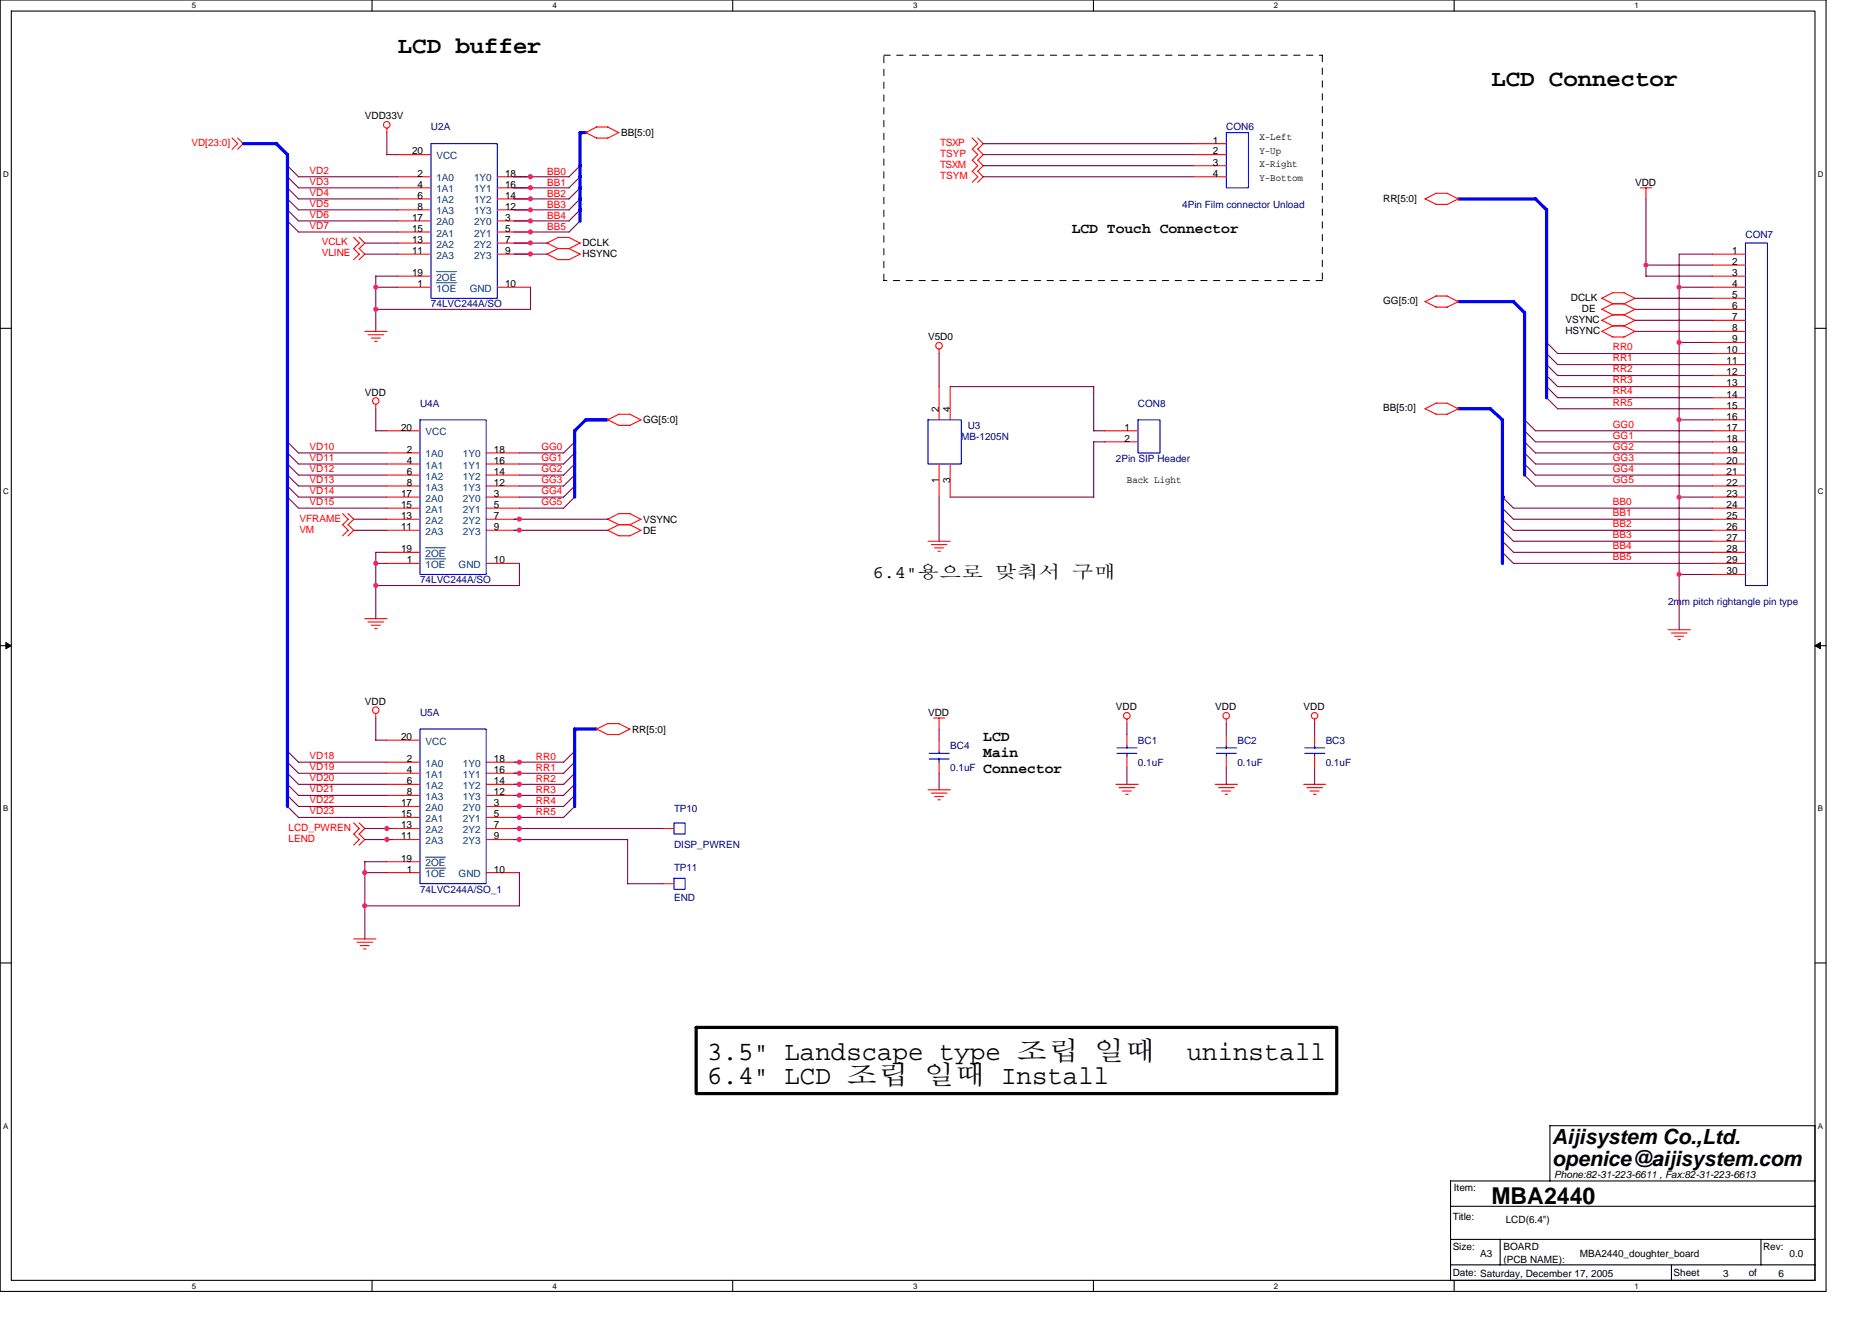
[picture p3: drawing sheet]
<svg xmlns="http://www.w3.org/2000/svg" width="297mm" height="210mm" viewBox="0 0 297 210" stroke-linecap="round" stroke-linejoin="round" font-family="sans-serif">
<path d="M0 0h289.7v204.9h-289.7zM1.8 1.8h286.2v201.3h-286.2z" fill="none" stroke="#000" stroke-width=".17"/>
<g fill="#fff">
<path d="M30.4 .2h.7v1.4h-.7z"/>
<path d="M30.4 203.3h.7v1.4h-.7z"/>
</g>
<path d="M59 0v1.8M59 203.1v1.8" fill="none" stroke="#000" stroke-width=".17"/>
<g fill="#fff">
<path d="M87.6 .2h.7v1.4h-.7z"/>
<path d="M87.6 203.3h.7v1.4h-.7z"/>
</g>
<path d="M116.3 0v1.8M116.3 203.1v1.8" fill="none" stroke="#000" stroke-width=".17"/>
<g fill="#fff">
<path d="M144.9 .2h.7v1.4h-.7z"/>
<path d="M144.9 203.3h.7v1.4h-.7z"/>
</g>
<path d="M173.5 0v1.8M173.5 203.1v1.8" fill="none" stroke="#000" stroke-width=".17"/>
<g fill="#fff">
<path d="M202.1 .2h.7v1.4h-.7z"/>
<path d="M202.1 203.3h.7v1.4h-.7z"/>
</g>
<path d="M230.7 0v1.8M230.7 203.1v1.8" fill="none" stroke="#000" stroke-width=".17"/>
<g fill="#fff">
<path d="M259.4 .2h.6v1.4h-.6z"/>
<path d="M259.4 203.3h.6v1.4h-.6z"/>
<path d="M.5 26.9h.9v1.4h-.9z"/>
<path d="M288.4 26.9h.9v1.4h-.9z"/>
<path d="M.5 77.3h.9v1.4h-.9z"/>
<path d="M288.4 77.3h.9v1.4h-.9z"/>
</g>
<path d="M0 52.1h1.8M288 52.1h1.7" fill="none" stroke="#000" stroke-width=".17"/>
<g fill="#fff">
<path d="M.5 127.6h.8v1.4h-.8z"/>
<path d="M288.4 127.6h.9v1.4h-.9z"/>
</g>
<path d="M0 102.4h1.8M288 102.4h1.7" fill="none" stroke="#000" stroke-width=".17"/>
<path d="M.9 101.9l.9 .5-.9 .5zM288 102.4l.9-.5v1z" fill="#000" stroke="#000" stroke-width=".16"/>
<g fill="#fff">
<path d="M.5 177.9h.8v1.4h-.8z"/>
<path d="M288.4 177.9h.9v1.4h-.9z"/>
</g>
<path d="M0 152.8h1.8M288 152.8h1.7M230.2 191.4h57.8M230.2 196.6h57.8M238 196.6v4.1M279.4 196.6v4.1M288 187.4h-57.8v15.7h57.8v-24.5h-42.1v8.8M230.2 200.7h57.8M265.2 200.7v2.5" fill="none" stroke="#000" stroke-width=".17"/>
<path d="M140.2 8.8h69.6M209.8 8.8v35.7M140.2 44.5v-35.7M209.8 44.5h-69.6" fill="none" stroke="#000" stroke-width=".16" stroke-dasharray="1 1 1 1 1 1 1 1"/>
<path d="M110.5 163h101.6v10.5h-101.6z" fill="none" stroke="#000" stroke-width=".51"/>
<g fill="none" stroke="#f00" stroke-width=".17">
<path d="M36.8 21.9l.9 .9-.9 .9M37.7 21.9l.9 .9-.9 .9M56.1 37.7l.9 .9-.9 .9M56.1 39.4l.9 .9-.9 .9M57 37.7l.9 .9-.9 .9M57 39.4l.9 .9-.9 .9M61.4 20.3v.8M63.1 29.8h5.3M63.1 24.5h5.3M63.1 28h5.3M63.1 33.3h5.3M63.1 31.6h5.3"/>
<path d="M63.1 35.1h5.3M63.1 36.8h5.3M63.1 38.6h5.3M78.9 29.8h5.3M78.9 28h5.3M78.9 33.3h5.3M78.9 31.6h5.3M78.9 35.1h5.3M78.9 36.8h5.3M78.9 38.6h5.3M88.6 37.7h1.7M88.6 39.4l-1.8 .9 1.8 .9h1.7"/>
<path d="M88.6 37.7l-1.8 .8 1.7 .9h1.8M90.3 39.4l1.8 .9M90.3 37.7l1.8 .9M92.1 38.6l-1.8 .9M92.9 21l1.8 .9M94.7 21.9h1.7M94.7 20.2h1.8l1.7 .9M94.7 20.1l-1.8 .9M98.2 21l-1.8 .9M154.3 25.4l.8 .9-.8 .9M154.3 21.9l.8 .9-.8 .9M154.3 27.2l.8 .8-.8 .9"/>
<path d="M154.3 23.6l.8 .9-.8 .9M155.1 25.4l.9 .9-.9 .9M155.1 21.9l.9 .9-.9 .9M155.1 27.2l.9 .8-.9 .9M155.1 23.6l.9 .9-.9 .9M189.3 22.8h5.3M189.3 24.5h5.3M189.3 26.3h5.3M189.3 28h5.3M226.1 31.5l1.8 .9M226.1 31.6l1.8-1 1.8 .1 1.7 .9M227.9 32.4h1.7"/>
<path d="M231.4 31.6l-1.8 .8M260.3 29.8h1.8M261.2 29.8v1.8M57.9 52.6h3.5M58.4 53.1h2.5M58.9 53.6h1.4M59.5 54.2h.3M63.1 40.3h5.3M63.1 43.8h5.3M63.1 45.6h5.3M78.9 40.3h5.3M78.9 45.6h5.3"/>
<path d="M92.1 40.3l-1.8 .9M149 55.4v.7M227.9 48.7h1.7M227.9 47h1.8l1.7 .9M227.9 46.9l-1.8 .9 1.8 .9M231.4 47.9l-1.8 .8M255.9 53.5h1.8M255.9 51.7h1.8l1.8 .9M255.9 50h1.8l1.8 .8M255.9 48.2h1.8l1.8 .9M255.9 46.4h1.8l1.8 .9M255.9 51.7l-1.8 .9 1.8 .9"/>
<path d="M255.9 48.2l-1.8 .9 1.8 .8-1.8 .9 1.8 .9M255.9 46.4l-1.8 .9 1.8 .9M259.4 52.6l-1.7 .9M259.4 50.8l-1.7 .9M259.4 49.1l-1.7 .9M259.4 47.3l-1.7 .9M271.7 52.6h5.3M271.7 40.3h5.3M271.7 42.1h5.3M271.7 43.8h5.3M271.7 45.6h5.3M271.7 47.3h5.3"/>
<path d="M271.7 49.1h5.3M271.7 50.8h5.3M271.7 54.3h5.3M271.7 56.1h5.3M271.7 57.8h5.3M271.7 59.6h5.3M59.6 64.2v.7M61.4 68.3h5.3M61.4 71.9h5.3M61.4 73.6h5.3M61.4 75.4h5.3M61.4 77.1h5.3"/>
<path d="M61.4 78.9h5.3M77.1 71.9h5.3M77.1 73.6h5.3M77.1 75.4h5.3M77.1 77.1h5.3M77.1 78.9h5.3M96.4 66.6l1.8 .9h1.7M98.2 65.7h1.8l1.7 .9M98.2 65.7l-1.8 .9M101.7 66.6l-1.8 .9M149 61.3v5.3M149 73.6v5.3"/>
<path d="M150.8 61.3v5.3M150.8 73.6v5.3M175.3 68.3h5.3M175.3 70.1h5.3M226.1 64.8l1.8 .9M226.1 64.9l1.8-1 1.8 .1 1.7 .9M227.9 65.7h1.7M231.4 64.9l-1.8 .8M271.7 61.3h5.3M271.7 63.1h5.3M271.7 64.9h5.3M271.7 66.6h5.3"/>
<path d="M271.7 68.3h5.3M271.7 70.1h5.3M271.7 71.9h5.3M271.7 73.6h5.3M271.7 75.4h5.3M271.7 77.1h5.3M271.7 78.9h5.3M54.4 83.2l.8 .9-.8 .9M54.4 81.5l.8 .9-.8 .9M55.2 83.2l.9 .9-.9 .9M55.2 81.5l.9 .9-.9 .9M57.9 98.1h3.5"/>
<path d="M58.4 98.7h2.5M58.9 99.2h1.4M59.5 99.7h.3M61.4 80.6h5.3M61.4 82.4h5.3M61.4 84.1h5.3M61.4 87.6h5.3M61.4 89.4h5.3M77.1 80.6h5.3M77.1 82.4h5.3M77.1 84.1h5.3M77.1 89.4h5.3"/>
<path d="M96.4 82.4l1.8 .8h1.8l1.7 1M96.4 84.1l1.8 .9h1.7M98.2 81.5h1.8l1.7 .9-1.8 .9M98.2 81.5l-1.8 .9M98.2 83.2l-1.8 .9M101.7 84.1l-1.8 .9M147.3 85.9h3.5M147.8 86.4h2.5M148.3 86.9h1.4M148.8 87.5h.4M264.7 99.9h3.5M271.7 85.9h5.3"/>
<path d="M271.7 80.6h5.3M271.7 82.4h5.3M271.7 84.1h5.3M271.7 87.6h5.3M271.7 89.4h5.3M271.7 91.1h5.3M59.6 113.2v.7M61.4 117.4h5.3M94.7 115.7l1.7 .8M98.2 114.8l1.8 .9M98.2 114.8h-1.7l-1.8 .9M99.9 115.7l-1.7 .9-1.8-.1"/>
<path d="M148.1 113.9h1.8M149 113.9v1.8M149 117.4v1.8M178.8 114.1v.7M178.8 116.5v1.8M194.6 114.1v.7M194.6 116.5v1.8M208.6 114.1v.7M208.6 116.5v1.8M265.2 100.4h2.5M265.7 100.9h1.4M266.3 101.5h.3"/>
<path d="M56.1 130.6l.9 .8-.9 1M56.1 132.3l.9 .9-.9 .9M57 130.6l.9 .8-.9 1M57 132.3l.9 .9-.9 .9M61.4 124.4h5.3M61.4 138.5h5.3M61.4 126.2h5.3M61.4 122.7h5.3M61.4 120.9h5.3M61.4 128h5.3M61.4 129.7h5.3M61.4 131.4h5.3"/>
<path d="M61.4 133.2h5.3M61.4 136.7h5.3M77.1 124.4h5.3M77.1 138.5h5.3M77.1 126.2h5.3M77.1 122.7h5.3M77.1 120.9h5.3M77.1 128h5.3M77.1 129.7h5.3M77.1 131.4h5.3M77.1 133.2h5.3M105.2 131.4h1.8"/>
<path d="M147.3 125.3h3.5M147.8 125.8h2.5M148.3 126.4h1.4M148.8 126.9h.4M149 120.9v1.8M177.1 124.4h3.5M177.6 125h2.5M178.1 125.5h1.4M178.6 126h.4M178.8 120.1v1.7M192.8 124.4h3.6M193.4 125h2.4"/>
<path d="M193.9 125.5h1.4M194.4 126h.4M194.6 120.1v1.7M206.9 124.4h3.5M207.4 125h2.4M207.9 125.5h1.4M208.4 126h.4M208.6 120.1v1.7M56.1 149h3.5M56.7 149.5h2.4M57.1 150h1.5M57.7 150.6h.4"/>
<path d="M105.2 140.2h1.8"/>
<circle cx="61.4" cy="19.8" r=".52"/>
<circle cx="149" cy="54.9" r=".52"/>
<circle cx="59.6" cy="63.6" r=".52"/>
<circle cx="59.6" cy="112.7" r=".52"/>
<circle cx="178.8" cy="113.6" r=".52"/>
<circle cx="194.6" cy="113.6" r=".52"/>
<circle cx="208.6" cy="113.6" r=".51"/>
</g>
<g fill="none" stroke="#00f" stroke-width=".17">
<path d="M68.4 22.8h10.5v24.5h-10.5zM194.6 21h3.5v8.8h-3.5zM277 38.6h3.5v54.3h-3.5zM66.7 66.6h10.4v24.5h-10.4zM147.3 66.6h5.2v7h-5.2zM180.6 66.6h3.5v5.3h-3.5zM66.7 115.7h10.4v24.5h-10.4zM147.4 119.5h3.2M149 119.2v.3M177.2 119.5h3.2M177.2 118.7h3.2M178.8 118.3v.4"/>
<path d="M178.8 119.5v.6M193 119.5h3.2M193 118.7h3.2M194.6 118.3v.4M194.6 119.5v.6M207 119.5h3.2M207 118.7h3.2M208.6 118.3v.4M208.6 119.5v.6M107 130.6h1.7v1.7h-1.7zM107 139.3h1.7v1.8h-1.7zM147.4 120.4h3.2"/>
<path d="M149 120.4v.5"/>
</g>
<path d="M69.3 44.9h3.1M69.3 43.1h3.1M67.5 88.7h3.2M67.5 86.9h3.2M67.5 137.7h3.2M67.5 136h3.2" fill="none" stroke="#004080" stroke-width=".16"/>
<g fill="none" stroke="#800040" stroke-width=".17">
<path d="M45.6 26.3l1.8 1.7h15.7M45.6 28l1.8 1.8h15.7M45.6 29.8l1.8 1.8h15.7M45.6 31.5l1.8 1.8h15.7M45.6 33.3l1.8 1.8h15.7M45.6 35l1.8 1.8h15.7M57.9 38.6h5.3M61.4 24.5h1.8M61.4 21v3.6M81.5 28h8.8M81.5 36.8h8.8M81.5 29.8h8.8"/>
<path d="M81.5 31.6h8.8M81.5 35.1h8.8M81.5 38.6h5.3M81.5 33.3h8.8M92.1 26.3l-1.8 1.8M92.1 29.8l-1.8 1.8M92.1 28l-1.8 1.8M92.1 35.1l-1.8 1.7M92.1 33.3l-1.8 1.8M92.1 31.6l-1.8 1.7M156 28h33.4M156 22.8h33.4"/>
<path d="M156 24.5h33.4M156 26.3h33.4M261.2 31.6v12.2h10.5M57.9 40.3h5.3M59.6 49.1h24.6M59.6 45.6h3.5M63.1 43.8h-3.5v8.8M81.5 40.3h5.3M84.2 45.6v3.5M149 56.1v5.3M245.4 57.8l1.8 1.8h24.5M245.4 54.3l1.8 1.8h24.5"/>
<path d="M245.4 56.1l1.8 1.7h24.5M245.4 59.6l1.8 1.7h24.5M259.4 52.6h12.3M259.4 50.8h12.3M259.4 49.1h12.3M259.4 47.3h12.3M261.2 42.1h10.5M266.4 45.6h5.3M266.4 54.3h5.3M271.7 40.3h-5.3v59.6M45.6 70.1l1.8 1.8h14M45.6 71.8l1.8 1.8h14"/>
<path d="M45.6 73.6l1.8 1.8h14M45.6 75.4l1.8 1.7h14M45.6 77.1l1.8 1.8h14M45.6 78.8l1.8 1.8h14M59.6 64.9v3.4h1.8M82.4 73.6h7M82.4 78.9h7M82.4 77.1h7M82.4 71.9h7M82.4 75.4h7M91.2 70.1l-1.8 1.8M91.2 71.9l-1.8 1.7"/>
<path d="M91.2 73.6l-1.8 1.8M91.2 75.4l-1.8 1.7M91.2 77.1l-1.8 1.8M91.2 78.9l-1.8 1.7M149 78.9v7M150.8 61.3h22.8l-.1 7.1 1.8-.1M150.8 78.9h22.8M175.3 70.1h-1.8v8.8M238.4 78.8l1.8 1.8h31.5M241.9 70.1l1.7 1.8h28.1M241.9 73.6l1.7 1.8h28.1M241.9 71.8l1.7 1.8h28.1"/>
<path d="M241.9 75.4l1.7 1.7h28.1M241.9 68.3l1.7 1.8h28.1M241.9 66.6l1.7 1.7h28.1M245.4 61.3l1.8 1.8h24.5M245.4 63.1l1.8 1.8h24.5M266.4 78.9h5.3M266.4 66.6h5.3M56.1 84.1h5.3M56.1 82.4h5.3M59.6 89.4h1.8M61.4 87.6h-1.8v10.6M81.5 84.1h15"/>
<path d="M81.5 82.4h15M82.4 80.6h7M82.4 89.4v3.5h-22.8M238.4 85.9l1.8 1.7h31.5M238.4 82.4l1.8 1.7h31.5M238.4 84.1l1.8 1.8h31.5M238.4 80.6l1.8 1.8h31.5M238.4 87.6l1.8 1.8h31.5M266.4 91.1h5.3M45.6 119.2l1.8 1.7h14M59.6 113.9v3.5h1.8M91.2 119.2l-1.8 1.7"/>
<path d="M149 115.7v1.8M178.8 114.8v1.8M194.6 114.8v1.8M208.6 114.8v1.8M45.6 120.9l1.8 1.8h14M45.6 122.7l1.8 1.7h14M45.6 124.4l1.8 1.8h14M45.6 126.2l1.8 1.8h14M45.6 127.9l1.8 1.8h14M57.9 138.5h3.5M57.9 133.2h4.4M57.9 131.4h4.4"/>
<path d="M61.4 136.7h-3.5v12.3M81.5 124.4h7.9M81.5 133.2h18.1M81.5 131.4h23.7M81.5 126.2h7.9M81.5 128h7.9M81.5 120.9h7.9M81.5 122.7h7.9M81.5 129.7h7.9M82.4 138.4v5.3h-24.5M91.2 122.7l-1.8 1.8M91.2 126.2l-1.8 1.8"/>
<path d="M91.2 124.4l-1.8 1.8M91.2 128l-1.8 1.7M91.2 120.9l-1.8 1.8M99.6 133.2v7M149 122.7v2.6M178.8 121.8v2.7M194.6 121.8v2.7M208.6 121.8v2.7M99.6 140.2h5.6"/>
</g>
<g fill="none" stroke="#00f" stroke-width=".51">
<path d="M38.6 22.8h5.3l1.7 1.8M45.6 24.5v103.5M93 21h-.9v14.1M231.4 31.6h12.3M243.6 31.6l1.8 1.7M245.4 33.3v29.8M231.4 47.9h8.8M240.2 47.9l1.7 1.7M241.9 49.6v25.8M91.2 68.3v10.6M92.9 66.6h3.5M92.9 66.6l-1.7 1.8"/>
<path d="M231.4 64.9h5.1M236.5 64.9l1.9 1.7M238.4 66.6v22.8M238.4 78.9h.2M94.7 115.7h-3.5v12.3"/>
</g>
<g fill="#f0f" stroke="#f0f" stroke-width=".17">
<circle cx="261.2" cy="42.1" r=".34"/>
<circle cx="82.4" cy="124.4" r=".34"/>
<circle cx="82.4" cy="84.1" r=".34"/>
<circle cx="61.4" cy="133.2" r=".34"/>
<circle cx="61.4" cy="131.4" r=".34"/>
<circle cx="82.4" cy="126.2" r=".34"/>
<circle cx="82.4" cy="127.9" r=".34"/>
<circle cx="82.4" cy="120.9" r=".34"/>
<circle cx="82.4" cy="122.7" r=".34"/>
<circle cx="82.4" cy="131.4" r=".34"/>
<circle cx="82.4" cy="133.2" r=".34"/>
<circle cx="82.4" cy="129.7" r=".34"/>
<circle cx="82.4" cy="82.4" r=".34"/>
<circle cx="84.2" cy="36.8" r=".34"/>
<circle cx="84.2" cy="29.8" r=".34"/>
<circle cx="84.2" cy="31.5" r=".34"/>
<circle cx="84.2" cy="40.3" r=".34"/>
<circle cx="84.2" cy="35" r=".34"/>
<circle cx="84.2" cy="38.5" r=".34"/>
<circle cx="84.2" cy="28" r=".34"/>
<circle cx="84.2" cy="33.3" r=".34"/>
<circle cx="266.4" cy="78.9" r=".34"/>
<circle cx="266.4" cy="45.6" r=".34"/>
<circle cx="266.4" cy="54.3" r=".34"/>
<circle cx="266.4" cy="91.1" r=".34"/>
<circle cx="266.4" cy="66.6" r=".34"/>
<circle cx="59.6" cy="45.6" r=".34"/>
<circle cx="59.6" cy="49.1" r=".34"/>
<circle cx="59.6" cy="89.4" r=".34"/>
<circle cx="59.6" cy="92.9" r=".34"/>
<circle cx="57.9" cy="138.4" r=".34"/>
<circle cx="57.9" cy="143.7" r=".34"/>
</g>
<g font-size="4.2">
<text x="112.2" y="172">6.4&quot; LCD 조립 일때 Install</text>
<text x="112.2" y="168.1">3.5&quot; Landscape type 조립 일때</text>
<text x="188.3" y="168.1">uninstall</text>
</g>
<g font-size="3.7">
<text x="63.1" y="8.3">LCD buffer</text>
<text x="236.6" y="13.6">LCD Connector</text>
<text x="236.6" y="190.9">MBA2440</text>
</g>
<g font-size="3.3">
<text x="246.3" y="181.5">Aijisystem Co.,Ltd.</text>
<text x="246.3" y="185.1">openice@aijisystem.com</text>
</g>
<text font-size="2.8" x="138.5" y="91.6">6.4&quot;용으로 맞춰서 구매</text>
<g font-size="2.3">
<text x="170" y="37">LCD Touch Connector</text>
<text x="156" y="117.6">LCD</text>
<text x="156" y="120.1">Main</text>
<text x="156" y="122.7">Connector</text>
</g>
<g font-size="1.6" fill="#f00">
<text x="30.4" y="23.2">VD[23:0]</text>
<text x="149.2" y="23.2">TSXP</text>
<text x="49.1" y="27.5">VD2</text>
<text x="49.1" y="29.3">VD3</text>
<text x="86.8" y="29.5">BB1</text>
<text x="86.8" y="27.7">BB0</text>
<text x="149.2" y="26.7">TSXM</text>
<text x="149.2" y="28.4">TSYM</text>
<text x="149.2" y="24.9">TSYP</text>
<text x="49.1" y="31.1">VD4</text>
<text x="49.1" y="32.8">VD5</text>
<text x="49.1" y="34.5">VD6</text>
<text x="86.8" y="33">BB3</text>
<text x="86.8" y="31.2">BB2</text>
<text x="86.8" y="34.7">BB4</text>
<text x="49.1" y="36.3">VD7</text>
<text x="51.1" y="38.9">VCLK</text>
<text x="51.1" y="40.7">VLINE</text>
<text x="86.8" y="36.5">BB5</text>
<text x="255.9" y="57.3">RR1</text>
<text x="255.9" y="55.6">RR0</text>
<text x="255.9" y="59.1">RR2</text>
<text x="255.9" y="60.8">RR3</text>
<text x="255.9" y="62.6">RR4</text>
<text x="255.9" y="64.3">RR5</text>
<text x="49.1" y="71.4">VD10</text>
<text x="85.9" y="71.4">GG0</text>
<text x="255.9" y="69.6">GG1</text>
<text x="255.9" y="71.4">GG2</text>
<text x="255.9" y="67.8">GG0</text>
<text x="49.1" y="73.1">VD11</text>
<text x="49.1" y="74.9">VD12</text>
<text x="49.1" y="76.6">VD13</text>
<text x="85.9" y="73.1">GG1</text>
<text x="85.9" y="74.9">GG2</text>
<text x="85.9" y="76.6">GG3</text>
<text x="255.9" y="73.1">GG3</text>
<text x="255.9" y="76.6">GG5</text>
<text x="255.9" y="74.9">GG4</text>
<text x="47.5" y="82.7">VFRAME</text>
<text x="49.1" y="78.4">VD14</text>
<text x="49.1" y="80.1">VD15</text>
<text x="85.9" y="78.4">GG4</text>
<text x="85.9" y="80.1">GG5</text>
<text x="255.9" y="81.9">BB1</text>
<text x="255.9" y="83.6">BB2</text>
<text x="255.9" y="80.1">BB0</text>
<text x="47.5" y="84.5">VM</text>
<text x="255.9" y="85.4">BB3</text>
<text x="255.9" y="87.1">BB4</text>
<text x="255.9" y="88.9">BB5</text>
<text x="49.1" y="120.4">VD18</text>
<text x="49.1" y="122.2">VD19</text>
<text x="49.1" y="123.9">VD20</text>
<text x="49.1" y="125.7">VD21</text>
<text x="85" y="125.9">RR3</text>
<text x="85" y="124.1">RR2</text>
<text x="85" y="122.3">RR1</text>
<text x="85" y="120.6">RR0</text>
<text x="45.8" y="131.8">LCD_PWREN</text>
<text x="49.1" y="127.4">VD22</text>
<text x="49.1" y="129.2">VD23</text>
<text x="85" y="127.6">RR4</text>
<text x="85" y="129.4">RR5</text>
<text x="45.8" y="133.6">LEND</text>
</g>
<g font-size="1.6">
<text x="57.9" y="18.9">VDD33V</text>
<text x="98.5" y="21.6">BB[5:0]</text>
<text x="192.5" y="22.8">1</text>
<text x="199.8" y="22.3">X-Left</text>
<text x="65.4" y="24.5">20</text>
<text x="66.3" y="28">2</text>
<text x="66.3" y="29.8">4</text>
<text x="80.1" y="29.8">16</text>
<text x="80.1" y="28">18</text>
<text x="192.5" y="24.5">2</text>
<text x="192.5" y="26.3">3</text>
<text x="192.5" y="28">4</text>
<text x="199.8" y="24.4">Y-Up</text>
<text x="199.8" y="26.5">X-Right</text>
<text x="199.8" y="28.6">Y-Bottom</text>
<text x="259.4" y="29.5">VDD</text>
<text x="65.4" y="35">17</text>
<text x="66.3" y="31.5">6</text>
<text x="66.3" y="33.3">8</text>
<text x="80.1" y="33.3">12</text>
<text x="80.1" y="31.5">14</text>
<text x="80.1" y="35">3</text>
<text x="219.5" y="32.1">RR[5:0]</text>
<text x="65.4" y="36.8">15</text>
<text x="65.4" y="38.5">13</text>
<text x="65.4" y="40.3">11</text>
<text x="80.1" y="36.8">5</text>
<text x="80.1" y="38.5">7</text>
<text x="80.1" y="40.3">9</text>
<text x="92.4" y="40.9">HSYNC</text>
<text x="92.4" y="39.1">DCLK</text>
<text x="274.8" y="40.3">1</text>
<text x="65.4" y="43.8">19</text>
<text x="66.3" y="45.6">1</text>
<text x="80.1" y="45.6">10</text>
<text x="249.3" y="47.7">DCLK</text>
<text x="274.8" y="42">2</text>
<text x="274.8" y="43.8">3</text>
<text x="274.8" y="45.6">4</text>
<text x="274.8" y="47.3">5</text>
<text x="147.3" y="54">V5D0</text>
<text x="219.5" y="48.2">GG[5:0]</text>
<text x="248.4" y="53">HSYNC</text>
<text x="248.4" y="51.2">VSYNC</text>
<text x="251" y="49.4">DE</text>
<text x="274.8" y="49.1">6</text>
<text x="274.8" y="50.8">7</text>
<text x="274.8" y="52.6">8</text>
<text x="274" y="56.1">10</text>
<text x="274" y="57.8">11</text>
<text x="274" y="59.6">12</text>
<text x="274.8" y="54.3">9</text>
<text x="57.9" y="62.8">VDD</text>
<text x="149" y="65.4" transform="rotate(-90 149 65.4)">2</text>
<text x="150.7" y="65.4" transform="rotate(-90 150.7 65.4)">4</text>
<text x="219.5" y="65.2">BB[5:0]</text>
<text x="274" y="61.3">13</text>
<text x="274" y="63.1">14</text>
<text x="274" y="64.8">15</text>
<text x="63.6" y="68.3">20</text>
<text x="64.5" y="71.8">2</text>
<text x="78.4" y="71.8">18</text>
<text x="102" y="67.1">GG[5:0]</text>
<text x="178.5" y="68.3">1</text>
<text x="178.5" y="70.1">2</text>
<text x="274" y="66.6">16</text>
<text x="274" y="68.3">17</text>
<text x="274" y="70.1">18</text>
<text x="274" y="71.8">19</text>
<text x="64.5" y="73.6">4</text>
<text x="64.5" y="75.4">6</text>
<text x="64.5" y="77.1">8</text>
<text x="78.4" y="77.1">12</text>
<text x="78.4" y="75.4">14</text>
<text x="78.4" y="73.6">16</text>
<text x="149" y="76.7" transform="rotate(-90 149 76.7)">1</text>
<text x="150.7" y="76.7" transform="rotate(-90 150.7 76.7)">3</text>
<text x="178.8" y="76.6">Back Light</text>
<text x="274" y="73.6">20</text>
<text x="274" y="75.4">21</text>
<text x="274" y="77.1">22</text>
<text x="63.6" y="78.8">17</text>
<text x="63.6" y="80.6">15</text>
<text x="63.6" y="82.4">13</text>
<text x="78.4" y="78.8">3</text>
<text x="78.4" y="80.6">5</text>
<text x="78.4" y="82.4">7</text>
<text x="102" y="82.9">VSYNC</text>
<text x="274" y="78.8">23</text>
<text x="274" y="80.6">24</text>
<text x="274" y="82.4">25</text>
<text x="63.6" y="84.1">11</text>
<text x="63.6" y="87.6">19</text>
<text x="64.5" y="89.4">1</text>
<text x="78.4" y="89.4">10</text>
<text x="78.4" y="84.1">9</text>
<text x="102" y="84.7">DE</text>
<text x="274" y="84.1">26</text>
<text x="274" y="85.9">27</text>
<text x="274" y="87.6">28</text>
<text x="274" y="89.4">29</text>
<text x="274" y="91.1">30</text>
<text x="57.9" y="111.8">VDD</text>
<text x="147.3" y="113.6">VDD</text>
<text x="177.1" y="112.7">VDD</text>
<text x="192.8" y="112.7">VDD</text>
<text x="206.9" y="112.7">VDD</text>
<text x="63.6" y="117.4">20</text>
<text x="100.3" y="116.2">RR[5:0]</text>
<text x="64.5" y="120.9">2</text>
<text x="64.5" y="122.7">4</text>
<text x="64.5" y="124.4">6</text>
<text x="78.4" y="124.4">14</text>
<text x="78.4" y="122.7">16</text>
<text x="78.4" y="120.9">18</text>
<text x="63.6" y="127.9">17</text>
<text x="63.6" y="129.7">15</text>
<text x="63.6" y="131.4">13</text>
<text x="64.5" y="126.2">8</text>
<text x="78.4" y="126.2">12</text>
<text x="78.4" y="127.9">3</text>
<text x="78.4" y="129.7">5</text>
<text x="78.4" y="131.4">7</text>
<text x="63.6" y="133.2">11</text>
<text x="63.6" y="136.7">19</text>
<text x="78.4" y="133.2">9</text>
<text x="64.5" y="138.4">1</text>
<text x="78.4" y="138.4">10</text>
<text x="230.7" y="189">Item:</text>
<text x="246.6" y="186.8">Phone:82-31-223-6611 , Fax:82-31-223-6613</text>
<text x="230.5" y="193.5">Title:</text>
<text x="238.9" y="194">LCD(6.4&quot;)</text>
<text x="230.5" y="198.2">Size:</text>
<text x="230.5" y="202.4">Date: Saturday, December 17, 2005</text>
<text x="234.9" y="199.5">A3</text>
<text x="238.6" y="198.2">BOARD</text>
<text x="238.6" y="200.3">(PCB NAME):</text>
<text x="250.7" y="199.5">MBA2440_doughter_board</text>
<text x="265.6" y="202.4">Sheet</text>
<text x="273.4" y="202.6">3</text>
<text x="277.5" y="202.4">of</text>
<text x="279.8" y="198.2">Rev:</text>
<text x="282.2" y="202.6">6</text>
<text x="284" y="199.5">0.0</text>
</g>
<g font-size="1.6" fill="#000080">
<text x="68.4" y="20.7">U2A</text>
<text x="194.6" y="20.7">CON6</text>
<text x="187.6" y="33">4Pin Film connector Unload</text>
<text x="277" y="37.7">CON7</text>
<text x="68.4" y="48.7">74LVC244A/SO</text>
<text x="66.7" y="64.5">U4A</text>
<text x="180.6" y="64.5">CON8</text>
<text x="152.5" y="69.8">MB-1205N</text>
<text x="153.6" y="68">U3</text>
<text x="177.1" y="73.3">2Pin SIP Header</text>
<text x="66.7" y="92.6">74LVC244A/SO</text>
<text x="264.7" y="96.1">2mm pitch rightangle pin type</text>
<text x="66.7" y="113.6">U5A</text>
<text x="150.8" y="118.9">BC4</text>
<text x="180.6" y="118">BC1</text>
<text x="196.3" y="118">BC2</text>
<text x="210.4" y="118">BC3</text>
<text x="150.8" y="122.3">0.1uF</text>
<text x="180.6" y="121.5">0.1uF</text>
<text x="196.3" y="121.5">0.1uF</text>
<text x="210.4" y="121.5">0.1uF</text>
<text x="107" y="128.8">TP10</text>
<text x="107" y="134.6">DISP_PWREN</text>
<text x="66.7" y="141.6">74LVC244A/SO_1</text>
<text x="107" y="138.1">TP11</text>
<text x="107" y="143">END</text>
</g>
<g font-size="1.6" fill="#004080">
<text x="69.3" y="25.3">VCC</text>
<text x="69.3" y="28.8">1A0</text>
<text x="75.2" y="28.8">1Y0</text>
<text x="69.3" y="35.8">2A0</text>
<text x="69.3" y="30.5">1A1</text>
<text x="69.3" y="32.3">1A2</text>
<text x="69.3" y="34">1A3</text>
<text x="75.2" y="35.8">2Y0</text>
<text x="75.2" y="34">1Y3</text>
<text x="75.2" y="32.3">1Y2</text>
<text x="75.2" y="30.5">1Y1</text>
<text x="69.3" y="37.5">2A1</text>
<text x="69.3" y="39.3">2A2</text>
<text x="69.3" y="41">2A3</text>
<text x="75.2" y="37.5">2Y1</text>
<text x="75.2" y="39.3">2Y2</text>
<text x="75.2" y="41">2Y3</text>
<text x="69.3" y="44.5">2OE</text>
<text x="69.3" y="46.3">1OE</text>
<text x="74.5" y="46.3">GND</text>
<text x="67.5" y="69.1">VCC</text>
<text x="67.5" y="72.6">1A0</text>
<text x="67.5" y="74.3">1A1</text>
<text x="67.5" y="76.1">1A2</text>
<text x="67.5" y="77.8">1A3</text>
<text x="73.5" y="77.8">1Y3</text>
<text x="73.5" y="76.1">1Y2</text>
<text x="73.5" y="74.3">1Y1</text>
<text x="73.5" y="72.6">1Y0</text>
<text x="67.5" y="79.6">2A0</text>
<text x="67.5" y="81.3">2A1</text>
<text x="67.5" y="83.1">2A2</text>
<text x="73.5" y="79.6">2Y0</text>
<text x="73.5" y="81.3">2Y1</text>
<text x="73.5" y="83.1">2Y2</text>
<text x="67.5" y="84.9">2A3</text>
<text x="67.5" y="88.3">2OE</text>
<text x="73.5" y="84.9">2Y3</text>
<text x="67.5" y="90.1">1OE</text>
<text x="72.8" y="90.1">GND</text>
<text x="67.5" y="118.2">VCC</text>
<text x="67.5" y="121.6">1A0</text>
<text x="67.5" y="123.4">1A1</text>
<text x="67.5" y="125.2">1A2</text>
<text x="73.5" y="125.2">1Y2</text>
<text x="73.5" y="123.4">1Y1</text>
<text x="73.5" y="121.6">1Y0</text>
<text x="67.5" y="128.7">2A0</text>
<text x="67.5" y="130.4">2A1</text>
<text x="67.5" y="126.9">1A3</text>
<text x="73.5" y="128.7">2Y0</text>
<text x="73.5" y="130.4">2Y1</text>
<text x="73.5" y="126.9">1Y3</text>
<text x="67.5" y="132.2">2A2</text>
<text x="67.5" y="133.9">2A3</text>
<text x="67.5" y="137.4">2OE</text>
<text x="73.5" y="132.2">2Y2</text>
<text x="73.5" y="133.9">2Y3</text>
<text x="67.5" y="139.2">1OE</text>
<text x="72.8" y="139.2">GND</text>
</g>
<g font-size="1.3">
<text x="30.4" y="1.3">5</text>
<text x="87.6" y="1.3">4</text>
<text x="144.9" y="1.3">3</text>
<text x="202.1" y="1.3">2</text>
<text x="259.4" y="1.3">1</text>
<text x=".5" y="28">D</text>
<text x="288.4" y="28">D</text>
<text x=".5" y="78.4">C</text>
<text x="288.4" y="78.4">C</text>
<text x=".5" y="128.7">B</text>
<text x="288.4" y="128.7">B</text>
<text x=".5" y="179.1">A</text>
<text x="288.4" y="179.1">A</text>
<text x="30.4" y="204.4">5</text>
<text x="87.6" y="204.4">4</text>
<text x="144.9" y="204.4">3</text>
<text x="202.1" y="204.4">2</text>
<text x="259.4" y="204.4">1</text>
</g>
</svg>
